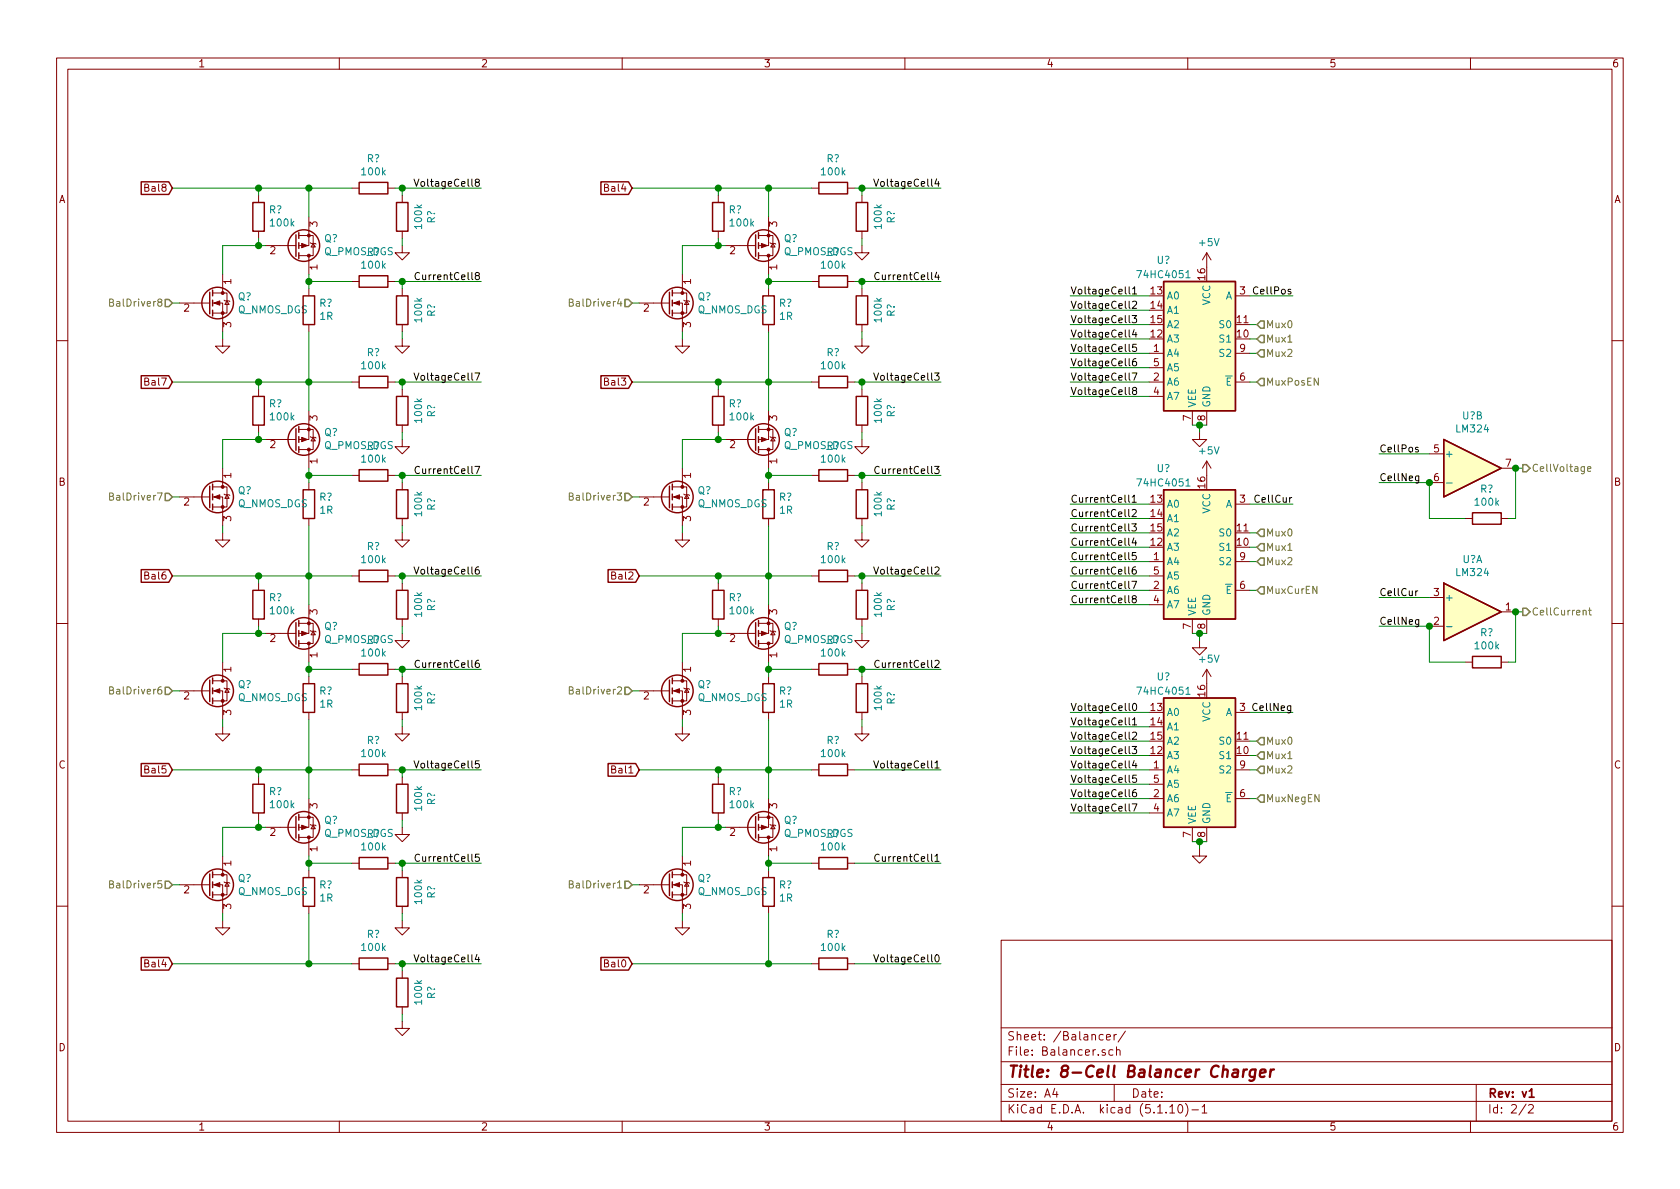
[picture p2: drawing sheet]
<svg xmlns="http://www.w3.org/2000/svg" width="297mm" height="210mm" viewBox="0 0 297 210" stroke-linecap="round" stroke-linejoin="round" font-family="sans-serif">
<g fill="none" stroke="#840000" stroke-width=".18">
<path d="M10 10.3h277v189.9h-277zM12 12.2h273v186.1h-273zM60 10.3v1.9M110 10.3v1.9M160 10.3v1.9M210 10.3v1.9M260 10.3v1.9M45.7 34.5v1.3M54.6 38.3v5.1h-1.8M62.2 33.3h1.3M68.6 33.3h1.2M71.1 34.5v1.3"/>
<path d="M127 34.5v1.3M135.9 38.3v5.1h-1.8M143.5 33.3h1.3M149.9 33.3h1.2M152.4 34.5v1.3M31.7 53.6h5.4M37.6 53.6h1.8v5.1M37.6 51.8h2.5v3.6h-2.5M39.4 59.9v1.3h1.2l-1.2 1.3-1.3-1.3h1.3M39.4 48.5v3.3M39.6 53.1l.2 .1h.7l.1 .1M40.1 53.2l.4 .6h-.7z"/>
<path d="M45.7 40.9v1.3M47 43.4h5.3M52.8 41.7h2.6v3.5h-2.6M54.6 45.2v3.3M54.6 51v1.3M54.6 57.4v1.3M54.9 42.9l.1 .1h.8l.1 .2M55.4 43l.4 .7h-.8zM62.2 49.8h1.3M68.6 49.8h1.2M71.1 43.4v1.3h1.3l-1.3 1.3-1.3-1.3h1.3M71.1 59.9v1.3h1.3l-1.3 1.3-1.3-1.3h1.3"/>
<path d="M71.1 40.9v1.3M71.1 51v1.3M71.1 57.4v1.3M113 53.6h5.4M118.9 53.6h1.7v5.1M118.9 51.8h2.5v3.6h-2.5M120.6 59.9v1.3h1.3l-1.3 1.3-1.2-1.3h1.2M120.6 48.5v3.3M120.9 53.1l.1 .1h.8l.1 .1M121.4 53.2l.4 .6h-.8zM127 40.9v1.3M128.3 43.4h5.3"/>
<path d="M134.1 41.7h2.6v3.5h-2.6M135.9 45.2v3.3M135.9 51v1.3M135.9 57.4v1.3M136.1 42.9l.2 .1h.7l.2 .2M136.7 43l.3 .7h-.7zM143.5 49.8h1.3M149.9 49.8h1.2M152.4 59.9v1.3h1.3l-1.3 1.3-1.3-1.3h1.3M152.4 43.4v1.3h1.3l-1.3 1.3-1.3-1.3h1.3M152.4 40.9v1.3M152.4 51v1.3"/>
<path d="M152.4 57.4v1.3M213.4 44.7v2.5M213.4 44.7l-.8 1.3M213.4 44.7l.7 1.3M218.4 52.3h2.6M10 60.2h2M45.7 68.8v1.3M45.7 75.2v1.2M47 77.7h5.3M52.8 75.9h2.6v3.6h-2.6M54.6 72.6v5.1h-1.8M54.6 79.5v3.3"/>
<path d="M54.9 77.2l.1 .1h.8l.1 .2M55.4 77.3l.4 .7h-.8zM62.2 67.6h1.3M68.6 67.6h1.2M71.1 77.7v1.3h1.3l-1.3 1.3-1.3-1.3h1.3M71.1 68.8v1.3M71.1 75.2v1.2M127 68.8v1.3M127 75.2v1.2M128.3 77.7h5.3M134.1 75.9h2.6v3.6h-2.6M135.9 72.6v5.1h-1.8"/>
<path d="M135.9 79.5v3.3M136.1 77.2l.2 .1h.7l.2 .2M136.7 77.3l.3 .7h-.7zM143.5 67.6h1.3M149.9 67.6h1.2M152.4 77.7v1.3h1.3l-1.3 1.3-1.3-1.3h1.3M152.4 68.8v1.3M152.4 75.2v1.2M203.2 67.6h2.5M203.2 62.5h2.5M203.2 70.1h2.5M203.2 65h2.5"/>
<path d="M210.8 72.6v2.6M212.1 76.4v1.3h1.3l-1.3 1.3-1.3-1.3h1.3M213.4 72.6v2.6M218.4 67.6h2.6M218.4 62.5h2.6M285 60.2h2M31.7 87.9h5.4M37.6 87.9h1.8v5.1M37.6 86.1h2.5v3.6h-2.5M39.4 94.2v1.3h1.2l-1.2 1.3-1.3-1.3h1.3M39.4 82.8v3.3M39.6 87.4l.2 .1h.7l.1 .1"/>
<path d="M40.1 87.5l.4 .6h-.7zM54.6 85.3v1.3M54.6 91.7v1.3M62.2 84.1h1.3M68.6 84.1h1.2M71.1 94.2v1.3h1.3l-1.3 1.3-1.3-1.3h1.3M71.1 85.3v1.3M71.1 91.7v1.3M113 87.9h5.4M118.9 87.9h1.7v5.1M118.9 86.1h2.5v3.6h-2.5M120.6 94.2v1.3h1.3l-1.3 1.3-1.2-1.3h1.2"/>
<path d="M120.6 82.8v3.3M120.9 87.4l.1 .1h.8l.1 .1M121.4 87.5l.4 .6h-.8zM135.9 85.3v1.3M135.9 91.7v1.3M143.5 84.1h1.3M149.9 84.1h1.2M152.4 94.2v1.3h1.3l-1.3 1.3-1.3-1.3h1.3M152.4 85.3v1.3M152.4 91.7v1.3M203.2 99.3h2.5M213.4 81.5l-.8 1.3"/>
<path d="M213.4 81.5v2.6M213.4 81.5l.7 1.3M218.4 99.3h2.6M218.4 89.1h2.6M252.7 80.3h2.6M252.7 85.3h2.6M259.1 91.7h1.2M265.4 82.8h2.6M265.4 91.7h1.3M10 110.3h2M39.4 117.1v3.3M45.7 103.1v1.3"/>
<path d="M45.7 109.5v1.2M47 112h5.3M52.8 110.2h2.6v3.6h-2.6M54.6 106.9v5.1h-1.8M54.6 113.8v3.3M54.6 119.6v1.3M54.9 111.5l.1 .1h.8l.1 .2M55.4 111.6l.4 .7h-.8zM62.2 101.8h1.3M62.2 118.4h1.3M68.6 101.8h1.2M68.6 118.4h1.2"/>
<path d="M71.1 112v1.3h1.3l-1.3 1.2-1.3-1.2h1.3M71.1 103.1v1.3M71.1 109.5v1.2M71.1 119.6v1.3M120.6 117.1v3.3M127 103.1v1.3M127 109.5v1.2M128.3 112h5.3M134.1 110.2h2.6v3.6h-2.6M135.9 106.9v5.1h-1.8M135.9 113.8v3.3M135.9 119.6v1.3"/>
<path d="M136.1 111.5l.2 .1h.7l.2 .2M136.7 111.6l.3 .7h-.7zM143.5 101.8h1.3M143.5 118.4h1.3M149.9 101.8h1.2M149.9 118.4h1.2M152.4 112v1.3h1.3l-1.3 1.2-1.3-1.2h1.3M152.4 103.1v1.3M152.4 109.5v1.2M152.4 119.6v1.3M203.2 101.8h2.5M203.2 104.4h2.5"/>
<path d="M203.2 106.9h2.5M210.8 109.5v2.5M212.1 113.3v1.2h1.3l-1.3 1.3-1.3-1.3h1.3M213.4 109.5v2.5M213.4 118.4v2.5M213.4 118.4l-.8 1.2M213.4 118.4l.7 1.2M218.4 104.4h2.6M252.7 110.7h2.6M252.7 105.7h2.6M259.1 117.1h1.2M265.4 117.1h1.3"/>
<path d="M265.4 108.2h2.6M285 110.3h2M31.7 122.2h5.4M37.6 122.2h1.8v5M37.6 120.4h2.5v3.5h-2.5M39.4 128.5v1.3h1.2l-1.2 1.3-1.3-1.3h1.3M39.6 121.7l.2 .1h.7l.1 .1M40.1 121.8l.4 .6h-.7zM45.7 137.4v1.3M54.6 126v1.2M62.2 136.1h1.3M68.6 136.1h1.2"/>
<path d="M71.1 128.5v1.3h1.3l-1.3 1.3-1.3-1.3h1.3M71.1 126v1.2M71.1 137.4v1.3M113 122.2h5.4M118.9 122.2h1.7v5M118.9 120.4h2.5v3.5h-2.5M120.6 128.5v1.3h1.3l-1.3 1.3-1.2-1.3h1.2M120.9 121.7l.1 .1h.8l.1 .1M121.4 121.8l.4 .6h-.8zM127 137.4v1.3M135.9 126v1.2M143.5 136.1h1.3"/>
<path d="M149.9 136.1h1.2M152.4 128.5v1.3h1.3l-1.3 1.3-1.3-1.3h1.3M152.4 126v1.2M203.2 136.1h2.5M203.2 138.7h2.5M218.4 136.1h2.6M218.4 126h2.6M31.7 156.5h5.4M37.6 156.5h1.8v5M37.6 154.7h2.5v3.5h-2.5M39.4 151.4v3.3M39.6 156l.2 .1h.7l.1 .1"/>
<path d="M40.1 156.1l.4 .6h-.7zM45.7 143.8v1.2M47 146.3h5.3M52.8 144.5h2.6v3.6h-2.6M54.6 141.2v5.1h-1.8M54.6 148.1v3.3M54.6 153.9v1.3M54.9 145.8l.1 .1h.8l.1 .1M55.4 145.9l.4 .7h-.8zM62.2 152.6h1.3M68.6 152.6h1.2M71.1 146.3v1.3h1.3l-1.3 1.2-1.3-1.2h1.3"/>
<path d="M71.1 143.8v1.2M71.1 153.9v1.3M113 156.5h5.4M118.9 156.5h1.7v5M118.9 154.7h2.5v3.5h-2.5M120.6 151.4v3.3M120.9 156l.1 .1h.8l.1 .1M121.4 156.1l.4 .6h-.8zM127 143.8v1.2M128.3 146.3h5.3M134.1 144.5h2.6v3.6h-2.6M135.9 141.2v5.1h-1.8"/>
<path d="M135.9 148.1v3.3M135.9 153.9v1.3M136.1 145.8l.2 .1h.7l.2 .1M136.7 145.9l.3 .7h-.7zM143.5 152.6h1.3M149.9 152.6h1.2M203.2 141.2h2.5M203.2 143.8h2.5M210.8 146.3v2.5M212.1 150.1v1.3h1.3l-1.3 1.2-1.3-1.2h1.3M213.4 146.3v2.5M218.4 141.2h2.6"/>
<path d="M10 160.2h2M39.4 162.8v1.3h1.2l-1.2 1.2-1.3-1.2h1.3M54.6 160.3v1.2M62.2 170.4h1.3M68.6 170.4h1.2M71.1 162.8v1.3h1.3l-1.3 1.2-1.3-1.2h1.3M71.1 160.3v1.2M71.1 171.7v1.3M71.1 178v1.3M120.6 162.8v1.3h1.3l-1.3 1.2-1.2-1.2h1.2M135.9 160.3v1.2M143.5 170.4h1.3"/>
<path d="M149.9 170.4h1.2M177 166.3h108v32h-108zM285 160.2h2M60 198.3v1.9M71.1 180.6v1.3h1.3l-1.3 1.2-1.3-1.2h1.3M110 198.3v1.9M160 198.3v1.9M177 194.8h108M177 191.8h108M177 187.8h108M177 181.8h108M186.5 192.5l-.4 1h1"/>
<path d="M186.8 193v1M195 183l-.4-.1-.3 .3 .1 .6 .2 .1 .4-.1M195.4 185.7l-.4-.1-.2 .2 .1 .2 .5 .2v.3h-.6M195.6 183.4l.7-.1v-.3l-.5-.1-.2 .2 .1 .7h.6M196.8 185.7l-.5-.1-.2 .3v.6l.2 .1 .5-.1M197 182.9v1M197 191.8v3M197.4 185.7l.2-.1 .4 .1v.9M197.4 182.9l-.4 .3M197.4 185.1v1.5M199 182.3l-1.3 2M206.8 195.8l.5-.5v1.5"/>
<path d="M206.8 196.8h.9M208.5 195.4l.1-.1a.8 .8 0 0 1 .5 .8 .8 .8 0 0 1-.5 .7 1 1 0 0 1-.1-1.4zM209.6 195.1a1.71 1.71 0 0 1 0 2.3M210 198.3v1.9M210.7 196.3h1.2M212.5 195.8l.5-.5v1.5M212.5 196.8h.9M260 198.3v1.9M261 191.8v6.5M269.8 195.2l-1.2 2M270.3 195.5l.2-.2h.3l.3 .5-.9 1h.9"/>
</g>
<path d="M270.4 193l.4-.5v1.5M270.4 194h.8" fill="none" stroke="#840000" stroke-width=".3"/>
<path d="M218.1 189.2h.7l.1 .2-.1 1M218.9 189.6l-.7 .1a.4 .4 0 0 0-.3 .3 .4 .4 0 0 0 .2 .4l.7-.1M219.9 189.1l-.2 1.3M220.5 189.1a.54 .54 0 0 0-.6 .4M222 189.1l-.2 1.6a.6 .6 0 0 1-.9 .3M222 189.2a.68 .68 0 0 0-1 .3v.8l.3 .1 .5-.1M222.8 189.8l1-.2-.1-.4-.5-.1-.4 .3v.9l.2 .1 .6-.1M224.7 189.1l-.2 1.3M225.2 189.1a.54 .54 0 0 0-.6 .4" fill="none" stroke="#840000" stroke-width=".41"/>
<g fill="none" stroke="#840000" stroke-width=".25">
<path d="M25 32.2h4.8l.7 1.1-.7 1.1h-4.8zM44.7 35.8h2v5.1h-2zM63.5 32.3h5.1v2h-5.1zM70.1 35.8h2v5.1h-2zM106.2 32.2h4.9l.7 1.1-.7 1.1h-4.9zM126 35.8h2v5.1h-2zM144.8 32.3h5.1v2h-5.1zM151.4 35.8h2v5.1h-2zM37.1 51.7v3.8M37.6 51.3v1M37.6 53.1v1M37.6 54.9v1"/>
<path d="M52.3 41.5v3.8M52.8 41.1v1.1M52.8 42.9v1M52.8 44.7v1M53.6 52.3h2v5.1h-2zM63.5 48.8h5.1v2h-5.1zM70.1 52.3h2v5.1h-2zM118.4 51.7v3.8M118.9 51.3v1M118.9 53.1v1M118.9 54.9v1M133.6 41.5v3.8"/>
<path d="M134.1 41.1v1.1M134.1 42.9v1M134.1 44.7v1M134.9 52.3h2v5.1h-2zM144.8 48.8h5.1v2h-5.1zM151.4 52.3h2v5.1h-2zM205.7 49.8h12.7v22.8h-12.7zM25 66.4h4.8l.7 1.2-.7 1.1h-4.8zM44.7 70.1h2v5.1h-2zM52.3 75.8v3.8M52.8 75.4v1M52.8 77.2v1"/>
<path d="M52.8 79v1M63.5 66.5h5.1v2.1h-5.1zM70.1 70.1h2v5.1h-2zM106.2 66.4h4.9l.7 1.2-.7 1.1h-4.9zM126 70.1h2v5.1h-2zM133.6 75.8v3.8M134.1 75.4v1M134.1 77.2v1M134.1 79v1M144.8 66.5h5.1v2.1h-5.1zM151.4 70.1h2v5.1h-2zM255.3 77.7l10.1 5.1-10.1 5.1z"/>
<path d="M37.1 86v3.8M37.6 85.6v1M37.6 87.4v1M37.6 89.1v1.1M53.6 86.6h2v5.1h-2zM63.5 83.1h5.1v2h-5.1zM70.1 86.6h2v5.1h-2zM118.4 86v3.8M118.9 85.6v1M118.9 87.4v1M118.9 89.1v1.1M134.9 86.6h2v5.1h-2z"/>
<path d="M144.8 83.1h5.1v2h-5.1zM151.4 86.6h2v5.1h-2zM205.7 86.6h12.7v22.9h-12.7zM260.3 90.7h5.1v2h-5.1zM25 100.7h4.8l.7 1.1-.7 1.2h-4.8zM37.6 119.9v1M44.7 104.4h2v5.1h-2zM52.3 110.1v3.8M52.8 109.7v1M52.8 111.5v1M52.8 113.3v1M63.5 100.8h5.1v2.1h-5.1z"/>
<path d="M63.5 117.3h5.1v2.1h-5.1zM70.1 104.4h2v5.1h-2zM107.5 100.7h4.9l.6 1.1-.6 1.2h-4.9zM118.9 119.9v1M126 104.4h2v5.1h-2zM133.6 110.1v3.8M134.1 109.7v1M134.1 111.5v1M134.1 113.3v1M144.8 100.8h5.1v2.1h-5.1zM144.8 117.3h5.1v2.1h-5.1zM151.4 104.4h2v5.1h-2z"/>
<path d="M255.3 103.1l10.1 5.1-10.1 5.1zM260.3 116.1h5.1v2h-5.1zM25 135h4.8l.7 1.1-.7 1.2h-4.8zM37.1 120.3v3.8M37.6 121.7v1M37.6 123.4v1.1M44.7 138.7h2v5.1h-2zM53.6 120.9h2v5.1h-2zM63.5 135.1h5.1v2.1h-5.1zM70.1 138.7h2v5.1h-2zM70.1 120.9h2v5.1h-2zM107.5 135h4.9l.6 1.1-.6 1.2h-4.9z"/>
<path d="M118.4 120.3v3.8M118.9 121.7v1M118.9 123.4v1.1M126 138.7h2v5.1h-2zM134.9 120.9h2v5.1h-2zM144.8 135.1h5.1v2.1h-5.1zM151.4 120.9h2v5.1h-2zM205.7 123.4h12.7v22.9h-12.7zM37.1 154.6v3.8M37.6 154.2v1M37.6 156v1M37.6 157.7v1"/>
<path d="M52.3 144.4v3.8M52.8 144v1M52.8 145.8v1M52.8 147.6v1M53.6 155.2h2v5.1h-2zM63.5 151.6h5.1v2.1h-5.1zM70.1 155.2h2v5.1h-2zM118.4 154.6v3.8M118.9 154.2v1M118.9 156v1M118.9 157.7v1M133.6 144.4v3.8"/>
<path d="M134.1 144v1M134.1 145.8v1M134.1 147.6v1M134.9 155.2h2v5.1h-2zM144.8 151.6h5.1v2.1h-5.1zM25 169.3h4.8l.7 1.1-.7 1.1h-4.8zM63.5 169.4h5.1v2h-5.1zM70.1 173h2v5h-2zM106.2 169.3h4.9l.7 1.1-.7 1.1h-4.9zM144.8 169.4h5.1v2h-5.1z"/>
<circle cx="38.5" cy="53.6" r="2.79"/>
<circle cx="53.7" cy="43.4" r="2.79"/>
<circle cx="119.8" cy="53.6" r="2.79"/>
<circle cx="135" cy="43.4" r="2.79"/>
<circle cx="53.7" cy="77.7" r="2.79"/>
<circle cx="135" cy="77.7" r="2.79"/>
<circle cx="38.5" cy="87.9" r="2.79"/>
<circle cx="119.8" cy="87.9" r="2.79"/>
<circle cx="53.7" cy="112" r="2.79"/>
<circle cx="135" cy="112" r="2.79"/>
<circle cx="38.5" cy="122.2" r="2.79"/>
<circle cx="119.8" cy="122.2" r="2.79"/>
<circle cx="38.5" cy="156.5" r="2.79"/>
<circle cx="53.7" cy="146.3" r="2.79"/>
<circle cx="119.8" cy="156.5" r="2.79"/>
<circle cx="135" cy="146.3" r="2.79"/>
</g>
<g fill="#840000" stroke="#840000" stroke-width=".18">
<path d="M53.3 43l1.1 .4-1.1 .4z"/>
<path d="M37.8 53.6l1.1-.4v.8z"/>
<path d="M134.6 111.6l1 .4-1 .4z"/>
<path d="M119.1 122.2l1-.4v.7z"/>
<path d="M37.8 122.2l1.1-.4v.7z"/>
<path d="M53.3 77.3l1.1 .4-1.1 .4z"/>
<path d="M37.8 87.9l1.1-.4v.8z"/>
<path d="M134.6 145.9l1 .4-1 .4z"/>
<path d="M119.1 156.5l1-.4v.7z"/>
<path d="M53.3 145.9l1.1 .4-1.1 .4z"/>
<path d="M37.8 156.5l1.1-.4v.7z"/>
<path d="M134.6 77.3l1 .4-1 .4z"/>
<path d="M119.1 87.9l1-.4v.8z"/>
<path d="M134.6 43l1 .4-1 .4z"/>
<path d="M119.1 53.6l1-.4v.8z"/>
<path d="M53.3 111.6l1.1 .4-1.1 .4z"/>
<circle cx="54.6" cy="41.7" r=".25"/>
<circle cx="54.6" cy="45.2" r=".25"/>
<circle cx="39.4" cy="55.4" r=".25"/>
<circle cx="39.4" cy="51.8" r=".25"/>
<circle cx="135.9" cy="110.2" r=".25"/>
<circle cx="135.9" cy="113.8" r=".25"/>
<circle cx="120.6" cy="123.9" r=".25"/>
<circle cx="120.6" cy="120.4" r=".25"/>
<circle cx="39.4" cy="123.9" r=".25"/>
<circle cx="39.4" cy="120.4" r=".25"/>
<circle cx="54.6" cy="75.9" r=".25"/>
<circle cx="54.6" cy="79.5" r=".25"/>
<circle cx="39.4" cy="89.7" r=".25"/>
<circle cx="39.4" cy="86.1" r=".25"/>
<circle cx="135.9" cy="144.5" r=".25"/>
<circle cx="135.9" cy="148.1" r=".25"/>
<circle cx="120.6" cy="158.2" r=".25"/>
<circle cx="120.6" cy="154.7" r=".25"/>
<circle cx="54.6" cy="144.5" r=".25"/>
<circle cx="54.6" cy="148.1" r=".25"/>
<circle cx="39.4" cy="158.2" r=".25"/>
<circle cx="39.4" cy="154.7" r=".25"/>
<circle cx="135.9" cy="75.9" r=".25"/>
<circle cx="135.9" cy="79.5" r=".25"/>
<circle cx="120.6" cy="89.7" r=".25"/>
<circle cx="120.6" cy="86.1" r=".25"/>
<circle cx="135.9" cy="41.7" r=".25"/>
<circle cx="135.9" cy="45.2" r=".25"/>
<circle cx="120.6" cy="55.4" r=".25"/>
<circle cx="120.6" cy="51.8" r=".25"/>
<circle cx="54.6" cy="110.2" r=".25"/>
<circle cx="54.6" cy="113.8" r=".25"/>
</g>
<g fill="#ffffc2" stroke="#ffffc2" stroke-width=".18">
<path d="M255.3 77.7l10.1 5.1-10.1 5.1z"/>
<path d="M205.7 123.4h12.7v22.9h-12.7z"/>
<path d="M205.7 49.8h12.7v22.8h-12.7z"/>
<path d="M255.3 103.1l10.1 5.1-10.1 5.1z"/>
<path d="M205.7 86.6h12.7v22.9h-12.7z"/>
</g>
<path d="M209.7 49.1h.7M209.7 85.9h.7M255.8 85.4h.9M255.8 110.8h.9M209.7 122.8h.7" fill="none" stroke="#008484" stroke-width=".18"/>
<g fill="none" stroke="#008400" stroke-width=".18">
<path d="M30.5 33.3h31.7M45.7 33.3v1.2M54.6 33.3v5M69.8 33.3h15.3M71.1 33.3v1.2M111.8 33.3h31.7M127 33.3v1.2M135.9 33.3v5M151.1 33.3h15.3M152.4 33.3v1.2M30.5 53.6h1.2M39.4 58.7v1.2"/>
<path d="M45.7 42.2v1.2M47 43.4h-7.6v5.1M54.6 49.8h7.6M54.6 48.5v2.5M54.6 58.7v13.9M69.8 49.8h15.3M71.1 42.2v1.2M71.1 49.8v1.2M71.1 58.7v1.2M111.8 53.6h1.2M120.6 58.7v1.2M127 42.2v1.2"/>
<path d="M128.3 43.4h-7.7v5.1M135.9 48.5v2.5M135.9 58.7v13.9M135.9 49.8h7.6M151.1 49.8h15.3M152.4 42.2v1.2M152.4 49.8v1.2M152.4 58.7v1.2M189.2 52.3h14M189.2 57.4h14M189.2 59.9h14M189.2 54.9h14"/>
<path d="M221 52.3h7.6M221 57.4h1.2M221 59.9h1.2M30.5 67.6h31.7M45.7 67.6v1.2M45.7 76.4v1.3M47 77.7h-7.6v5.1M69.8 67.6h15.3M71.1 67.6v1.2M71.1 76.4v1.3M111.8 67.6h31.7M127 67.6v1.2"/>
<path d="M127 76.4v1.3M128.3 77.7h-7.7v5.1M151.1 67.6h15.3M152.4 67.6v1.2M152.4 76.4v1.3M189.2 67.6h14M189.2 70.1h14M189.2 62.5h14M189.2 65h14M210.8 75.2h2.6M212.1 75.2v1.2M221 67.6h1.2"/>
<path d="M221 62.5h1.2M30.5 87.9h1.2M39.4 93v1.2M54.6 84.1h7.6M54.6 82.8v2.5M54.6 93v13.9M69.8 84.1h15.3M71.1 84.1v1.2M71.1 93v1.2M111.8 87.9h1.2M120.6 93v1.2M135.9 82.8v2.5"/>
<path d="M135.9 93v13.9M135.9 84.1h7.6M151.1 84.1h15.3M152.4 84.1v1.2M152.4 93v1.2M189.2 89.1h14M189.2 99.3h14M189.2 96.8h14M189.2 94.2h14M189.2 91.7h14M221 89.1h7.6M221 99.3h1.2"/>
<path d="M221 96.8h1.2M221 94.2h1.2M243.8 85.3h8.9v6.4h6.4M243.8 80.3h8.9M269.2 82.8h-1.2v8.9h-1.3M30.5 101.8h31.7M45.7 101.8v1.3M45.7 110.7v1.3M47 112h-7.6v5.1M54.6 118.4h7.6M54.6 117.1v2.5M69.8 118.4h15.3"/>
<path d="M69.8 101.8h15.3M71.1 101.8v1.3M71.1 110.7v1.3M71.1 118.4v1.2M113 101.8h30.5M127 101.8v1.3M127 110.7v1.3M128.3 112h-7.7v5.1M135.9 117.1v2.5M135.9 118.4h7.6M151.1 118.4h15.3M151.1 101.8h15.3"/>
<path d="M152.4 101.8v1.3M152.4 110.7v1.3M152.4 118.4v1.2M189.2 101.8h14M189.2 106.9h14M189.2 104.4h14M210.8 112h2.6M212.1 112v1.3M221 104.4h1.2M243.8 110.7h8.9v6.4h6.4M243.8 105.7h8.9M269.2 108.2h-1.2v8.9h-1.3"/>
<path d="M30.5 136.1h31.7M30.5 122.2h1.2M39.4 127.2v1.3M45.7 136.1v1.3M54.6 127.2v14M69.8 136.1h15.3M71.1 127.2v1.3M71.1 136.1v1.3M111.8 122.2h1.2M113 136.1h30.5M120.6 127.2v1.3M127 136.1v1.3"/>
<path d="M135.9 127.2v14M151.1 136.1h15.3M152.4 127.2v1.3M189.2 136.1h14M189.2 126h14M189.2 131.1h14M189.2 133.6h14M189.2 128.5h14M189.2 138.7h14M221 136.1h1.2M221 126h7.6M221 131.1h1.2"/>
<path d="M221 133.6h1.2M30.5 156.5h1.2M45.7 145v1.3M47 146.3h-7.6v5.1M54.6 152.6h7.6M54.6 151.4v2.5M69.8 152.6h15.3M71.1 145v1.3M71.1 152.6v1.3M111.8 156.5h1.2M127 145v1.3M128.3 146.3h-7.7v5.1"/>
<path d="M135.9 152.6h7.6M135.9 151.4v2.5M151.1 152.6h15.3M189.2 141.2h14M189.2 143.8h14M210.8 148.8h2.6M212.1 148.8v1.3M221 141.2h1.2M30.5 170.4h31.7M39.4 161.5v1.3M54.6 161.5v8.9M69.8 170.4h15.3"/>
<path d="M71.1 161.5v1.3M71.1 170.4v1.3M71.1 179.3v1.3M111.8 170.4h31.7M120.6 161.5v1.3M135.9 161.5v8.9M151.1 170.4h15.3"/>
</g>
<g fill="none" stroke="#848400" stroke-width=".18">
<path d="M19.4 53.5l.5-.1 .1-.2v-.2l-.6-.1v1.2h.5l.1-.1 .1-.3-.3-.2M100.7 53.5l.5-.1 .1-.2v-.2l-.6-.1v1.2h.4l.2-.1 .1-.3-.3-.2M227.7 60.5h.7M19.4 87.8l.5-.1 .1-.2v-.2l-.6-.1v1.2h.5l.1-.1 .1-.3-.3-.2M100.7 87.8l.5-.1 .1-.2v-.2l-.6-.1v1.2h.4l.2-.1 .1-.3-.3-.2M227.7 97.3h.7M280.7 82.9l.6-.1-.1-.2-.3-.1-.2 .2v.6h.5M279.9 108l.2-.1 .3 .1v.8M280.9 107.9h.5M281.1 107.5v1.1l.3 .2M19.4 122.1l.5-.1 .1-.2v-.2l-.6-.1v1.2h.5l.1-.1 .1-.3-.3-.2M100.7 122.1l.5-.1 .1-.2v-.2l-.6-.1v1.2h.4l.2-.1 .1-.3-.3-.2"/>
<path d="M227.7 134.2h.7M19.4 156.4l.5-.1 .1-.2v-.2l-.6-.2v1.3h.5l.1-.1 .1-.3-.3-.2M100.7 156.4l.5-.1 .1-.2v-.2l-.6-.2v1.3h.4l.2-.1 .1-.3-.3-.2"/>
</g>
<g fill="none" stroke="#848400" stroke-width=".25">
<path d="M29.2 53h.6l.7 .6-.7 .6h-.6zM110.5 53h.6l.7 .6-.7 .6h-.6zM222.9 56.8h.6v1.2h-.6l-.7-.6zM222.9 59.3h.6v1.3h-.6l-.7-.7zM222.9 66.9h.6v1.3h-.6l-.7-.6zM222.9 61.8h.6v1.3h-.6l-.7-.6zM29.2 87.2h.6l.7 .7-.7 .6h-.6zM110.5 87.2h.6l.7 .7-.7 .6h-.6zM222.9 98.7h.6v1.2h-.6l-.7-.6zM222.9 93.6h.6v1.3h-.6l-.7-.7zM222.9 96.1h.6v1.3h-.6l-.7-.6zM269.2 82.2h.7l.6 .6-.6 .6h-.7z"/>
<path d="M222.9 103.8h.6v1.2h-.6l-.7-.6zM269.2 107.6h.7l.6 .6-.6 .6h-.7zM29.2 121.5h.6l.7 .7-.7 .6h-.6zM110.5 121.5h.6l.7 .7-.7 .6h-.6zM222.9 135.5h.6v1.3h-.6l-.7-.7zM222.9 133h.6v1.2h-.6l-.7-.6zM222.9 130.4h.6v1.3h-.6l-.7-.6zM29.2 155.8h.6l.7 .7-.7 .6h-.6zM110.5 155.8h.6l.7 .7-.7 .6h-.6zM222.9 140.6h.6v1.3h-.6l-.7-.7z"/>
</g>
<g fill="none" stroke="#000" stroke-width=".18">
<path d="M73.2 31.7l.4 1.2 .5-1.2M154.5 31.7l.4 1.2 .4-1.2M74.2 48.3a.6 .6 0 0 0-.9 .4 .6 .6 0 0 0 .6 .7l.3-.1M155.4 48.3a.6 .6 0 0 0-.8 .4 .6 .6 0 0 0 .6 .7l.2-.1M199.6 55.8v1.1l.2 .2M199.6 50.7v1.1l.2 .2M199.6 53.3v1.1l.2 .1M199.6 58.3v1.1l.2 .2M200.2 55.8h.8l-.5 .5 .4 .1v.5l-.2 .2-.5-.2M200.2 51.1l.4-.4v1.3M200.2 53.4l.5-.1 .3 .3-.1 .2-.7 .7h.8M200.2 52h.8"/>
<path d="M200.5 58.3l-.3 .9h.8M200.8 58.8v.8M73.2 66l.4 1.2 .5-1.2M154.5 66l.4 1.2 .4-1.2M199.6 60.9v1.1l.2 .1M199.6 63.4v1.1l.2 .2M199.6 66v1.1l.2 .1M199.6 68.5v1.1l.2 .2M200.2 66h.8l-.5 1.2M200.5 69.1l-.3-.3 .3-.3h.2l.2 .1v.3l-.5 .2-.2 .2v.2l.3 .3h.2l.3-.3-.1-.3-.2-.1M200.8 63.4h-.2a.79 .79 0 0 0-.1 1.3l.4-.1v-.6l-.4-.1-.3 .3M200.9 60.9h-.6l-.1 .6 .2-.1 .5 .1v.5l-.2 .1-.5-.1"/>
<path d="M250.7 79.1h-.3l-.1 .2v.1l.4 .2v.3h-.4M74.2 82.6a.6 .6 0 0 0-.9 .4 .6 .6 0 0 0 .6 .7l.3-.1M155.4 82.6a.6 .6 0 0 0-.8 .4 .6 .6 0 0 0 .6 .7l.2-.1M199.6 92.6v1.1l.1 .2M199.6 97.7v1.1l.1 .2M199.6 95.2v1.1l.1 .1M199.6 90.1v1.1l.1 .2M199.6 87.5v1.1l.1 .2M200.1 92.6h.8l-.4 .5 .3 .1 .1 .5-.2 .2-.6-.1M200.2 90.2l.5-.1 .2 .3-.8 1h.8M200.2 87.9l.3-.4v1.3M200.2 88.8h.7"/>
<path d="M200.5 95.1l-.3 .9h.8M200.8 95.6v.8M200.8 97.7h-.6v.6l.5-.1 .2 .2v.3l-.2 .3-.5-.1M250.9 84.2l-.1 1.1-.2 .1h-.3M250.9 84.2h-.4l-.2 .2 .1 .6h.5M73.2 100.2l.4 1.3 .5-1.3M74.2 116.9a.6 .6 0 0 0-.9 .4 .6 .6 0 0 0 .6 .7l.3-.1M154.5 100.2l.4 1.3 .4-1.3M155.4 116.9a.6 .6 0 0 0-.8 .4 .6 .6 0 0 0 .6 .7l.2-.1M199.6 102.8v1.1l.1 .2M199.6 105.3v1.1l.1 .2M199.6 100.2v1.1l.1 .2"/>
<path d="M200.1 102.8h.9l-.6 1.3M200.4 105.9l-.2-.1v-.3l.5-.2 .2 .3-.1 .2-.5 .1-.1 .2v.4l.2 .1 .4-.1 .1-.1v-.3l-.2-.2M200.8 100.2l-.4 .2-.2 .4v.6l.2 .1h.4l.1-.2-.1-.5-.4-.1-.2 .3M250.7 104.5l-.4 .2M250.9 109.6l-.1 1.1-.2 .1h-.3M250.9 109.6h-.4l-.2 .2 .1 .6h.5M73.2 134.5l.4 1.3 .5-1.3M154.5 134.5l.4 1.3 .4-1.3M199.6 132v1.1l.2 .2M199.6 137.1v1.1l.2 .1M199.6 139.6v1.1l.2 .2M199.6 134.5v1.1l.2 .2"/>
<path d="M199.6 124.4v1.1l.2 .1M199.6 126.9v1.1l.2 .2M199.6 129.5v1.1l.2 .1M200.2 132h.8l-.5 .5 .4 .1v.5l-.2 .2-.5-.2M200.2 127.3l.4-.4v1.3M200.2 129.6l.5-.1 .3 .3-.1 .2-.7 .7h.8M200.2 128.2h.8M200.4 124.5l.1-.1a.67 .67 0 0 1 .5 .6 .67 .67 0 0 1-.5 .6l-.3-.4zM200.5 134.5l-.3 .9h.8M200.8 139.6h-.2a.79 .79 0 0 0-.1 1.3l.4-.1v-.6l-.4-.1-.3 .3M200.8 135v.8M200.9 137.1h-.6l-.1 .6 .2-.1 .5 .1v.5l-.2 .1-.5-.1"/>
<path d="M74.2 151.2a.6 .6 0 0 0-.9 .4 .6 .6 0 0 0 .6 .7l.3-.1M155.4 151.2a.6 .6 0 0 0-.8 .4 .6 .6 0 0 0 .6 .7l.2-.1M165.3 152.3h.7M199.6 142.2v1.1l.2 .1M200.2 142.2h.8l-.5 1.2M73.2 168.8l.4 1.3 .5-1.3M154.5 168.8l.4 1.3 .4-1.3"/>
</g>
<g fill="#008400" stroke="#008400" stroke-width=".25">
<circle cx="54.6" cy="118.4" r=".51"/>
<circle cx="71.1" cy="136.1" r=".51"/>
<circle cx="54.6" cy="136.1" r=".51"/>
<circle cx="127" cy="43.4" r=".51"/>
<circle cx="135.9" cy="101.8" r=".51"/>
<circle cx="127" cy="33.3" r=".51"/>
<circle cx="152.4" cy="118.4" r=".51"/>
<circle cx="252.7" cy="110.7" r=".51"/>
<circle cx="152.4" cy="33.3" r=".51"/>
<circle cx="252.7" cy="85.3" r=".51"/>
<circle cx="135.9" cy="49.8" r=".51"/>
<circle cx="135.9" cy="118.4" r=".51"/>
<circle cx="135.9" cy="170.4" r=".51"/>
<circle cx="152.4" cy="49.8" r=".51"/>
<circle cx="268" cy="82.8" r=".51"/>
<circle cx="152.4" cy="101.8" r=".51"/>
<circle cx="135.9" cy="136.1" r=".51"/>
<circle cx="135.9" cy="33.3" r=".51"/>
<circle cx="268" cy="108.2" r=".51"/>
<circle cx="127" cy="77.7" r=".51"/>
<circle cx="127" cy="67.6" r=".51"/>
<circle cx="127" cy="101.8" r=".51"/>
<circle cx="127" cy="112" r=".51"/>
<circle cx="54.6" cy="101.8" r=".51"/>
<circle cx="152.4" cy="67.6" r=".51"/>
<circle cx="135.9" cy="67.6" r=".51"/>
<circle cx="135.9" cy="84.1" r=".51"/>
<circle cx="152.4" cy="84.1" r=".51"/>
<circle cx="71.1" cy="118.4" r=".51"/>
<circle cx="54.6" cy="33.3" r=".51"/>
<circle cx="45.7" cy="101.8" r=".51"/>
<circle cx="45.7" cy="112" r=".51"/>
<circle cx="54.6" cy="67.6" r=".51"/>
<circle cx="71.1" cy="84.1" r=".51"/>
<circle cx="54.6" cy="84.1" r=".51"/>
<circle cx="45.7" cy="136.1" r=".51"/>
<circle cx="54.6" cy="170.4" r=".51"/>
<circle cx="71.1" cy="67.6" r=".51"/>
<circle cx="71.1" cy="170.4" r=".51"/>
<circle cx="45.7" cy="146.3" r=".51"/>
<circle cx="45.7" cy="67.6" r=".51"/>
<circle cx="45.7" cy="77.7" r=".51"/>
<circle cx="54.6" cy="152.6" r=".51"/>
<circle cx="71.1" cy="101.8" r=".51"/>
<circle cx="71.1" cy="49.8" r=".51"/>
<circle cx="212.1" cy="148.8" r=".51"/>
<circle cx="71.1" cy="152.6" r=".51"/>
<circle cx="212.1" cy="112" r=".51"/>
<circle cx="54.6" cy="49.8" r=".51"/>
<circle cx="127" cy="146.3" r=".51"/>
<circle cx="127" cy="136.1" r=".51"/>
<circle cx="71.1" cy="33.3" r=".51"/>
<circle cx="135.9" cy="152.6" r=".51"/>
<circle cx="212.1" cy="75.2" r=".51"/>
<circle cx="45.7" cy="33.3" r=".51"/>
<circle cx="45.7" cy="43.4" r=".51"/>
</g>
<text font-size="2.8" fill="#840000" x="178" y="190.5">Title: 8-Cell Balancer Charger</text>
<g font-size="2.1" fill="#840000">
<text x="178" y="184">Sheet: /Balancer/</text>
<text x="178" y="186.7">File: Balancer.sch</text>
<text x="178" y="196.9">KiCad E.D.A. kicad (5.1.10)-1</text>
<text x="178" y="194.1">Size: A4</text>
<text x="200" y="194.1">Date:</text>
<text x="263" y="194.1">Rev: v1</text>
<text x="263" y="196.9">Id: 2/2</text>
</g>
<g font-size="1.8" fill="#840000">
<text x="35" y="11.9">1</text>
<text x="85" y="11.9">2</text>
<text x="135" y="11.9">3</text>
<text x="185" y="11.9">4</text>
<text x="235" y="11.9">5</text>
<text x="285" y="11.9">6</text>
<text x="10.4" y="35.9">A</text>
<text x="26" y="33.9">Bal8</text>
<text x="107.2" y="33.9">Bal4</text>
<text x="285.4" y="35.9">A</text>
<text x="56.1" y="40.1" transform="rotate(-90 56.1 40.1)">3</text>
<text x="137.4" y="40.1" transform="rotate(-90 137.4 40.1)">3</text>
<text x="47.8" y="45">2</text>
<text x="56.1" y="47.7" transform="rotate(-90 56.1 47.7)">1</text>
<text x="129.1" y="45">2</text>
<text x="137.4" y="47.7" transform="rotate(-90 137.4 47.7)">1</text>
<text x="40.9" y="50.3" transform="rotate(-90 40.9 50.3)">1</text>
<text x="122.2" y="50.3" transform="rotate(-90 122.2 50.3)">1</text>
<text x="203.5" y="52.1">13</text>
<text x="213.1" y="49.5" transform="rotate(-90 213.1 49.5)">16</text>
<text x="219.2" y="52.1">3</text>
<text x="32.5" y="55.1">2</text>
<text x="40.9" y="57.9" transform="rotate(-90 40.9 57.9)">3</text>
<text x="113.8" y="55.1">2</text>
<text x="122.2" y="57.9" transform="rotate(-90 122.2 57.9)">3</text>
<text x="203.5" y="59.7">12</text>
<text x="203.5" y="54.6">14</text>
<text x="203.5" y="57.1">15</text>
<text x="218.7" y="59.7">10</text>
<text x="218.7" y="57.1">11</text>
<text x="204" y="62.2">1</text>
<text x="204" y="64.8">5</text>
<text x="219.2" y="62.2">9</text>
<text x="26" y="68.2">Bal7</text>
<text x="107.2" y="68.2">Bal3</text>
<text x="204" y="67.3">2</text>
<text x="204" y="69.8">4</text>
<text x="219.2" y="67.3">6</text>
<text x="56.1" y="74.4" transform="rotate(-90 56.1 74.4)">3</text>
<text x="137.4" y="74.4" transform="rotate(-90 137.4 74.4)">3</text>
<text x="210.6" y="74.4" transform="rotate(-90 210.6 74.4)">7</text>
<text x="213.1" y="74.4" transform="rotate(-90 213.1 74.4)">8</text>
<text x="47.8" y="79.2">2</text>
<text x="56.1" y="82" transform="rotate(-90 56.1 82)">1</text>
<text x="129.1" y="79.2">2</text>
<text x="137.4" y="82" transform="rotate(-90 137.4 82)">1</text>
<text x="253.5" y="80">5</text>
<text x="266.2" y="82.5">7</text>
<text x="10.4" y="85.9">B</text>
<text x="32.5" y="89.4">2</text>
<text x="40.9" y="84.6" transform="rotate(-90 40.9 84.6)">1</text>
<text x="113.8" y="89.4">2</text>
<text x="122.2" y="84.6" transform="rotate(-90 122.2 84.6)">1</text>
<text x="203.5" y="88.9">13</text>
<text x="213.1" y="86.3" transform="rotate(-90 213.1 86.3)">16</text>
<text x="219.2" y="88.9">3</text>
<text x="253.5" y="85.1">6</text>
<text x="285.4" y="85.9">B</text>
<text x="40.9" y="92.2" transform="rotate(-90 40.9 92.2)">3</text>
<text x="122.2" y="92.2" transform="rotate(-90 122.2 92.2)">3</text>
<text x="203.5" y="91.4">14</text>
<text x="203.5" y="94">15</text>
<text x="218.7" y="94">11</text>
<text x="203.5" y="96.5">12</text>
<text x="204" y="99.1">1</text>
<text x="204" y="101.6">5</text>
<text x="218.7" y="96.5">10</text>
<text x="219.2" y="99.1">9</text>
<text x="26" y="102.5">Bal6</text>
<text x="108.5" y="102.5">Bal2</text>
<text x="204" y="104.1">2</text>
<text x="204" y="106.7">4</text>
<text x="219.2" y="104.1">6</text>
<text x="253.5" y="105.4">3</text>
<text x="266.2" y="107.9">1</text>
<text x="47.8" y="113.5">2</text>
<text x="56.1" y="108.7" transform="rotate(-90 56.1 108.7)">3</text>
<text x="129.1" y="113.5">2</text>
<text x="137.4" y="108.7" transform="rotate(-90 137.4 108.7)">3</text>
<text x="210.6" y="111.2" transform="rotate(-90 210.6 111.2)">7</text>
<text x="213.1" y="111.2" transform="rotate(-90 213.1 111.2)">8</text>
<text x="253.5" y="110.5">2</text>
<text x="40.9" y="118.8" transform="rotate(-90 40.9 118.8)">1</text>
<text x="56.1" y="116.3" transform="rotate(-90 56.1 116.3)">1</text>
<text x="122.2" y="118.8" transform="rotate(-90 122.2 118.8)">1</text>
<text x="137.4" y="116.3" transform="rotate(-90 137.4 116.3)">1</text>
<text x="32.5" y="123.7">2</text>
<text x="113.8" y="123.7">2</text>
<text x="203.5" y="125.7">13</text>
<text x="213.1" y="123.1" transform="rotate(-90 213.1 123.1)">16</text>
<text x="219.2" y="125.7">3</text>
<text x="40.9" y="126.5" transform="rotate(-90 40.9 126.5)">3</text>
<text x="122.2" y="126.5" transform="rotate(-90 122.2 126.5)">3</text>
<text x="203.5" y="128.3">14</text>
<text x="203.5" y="130.8">15</text>
<text x="218.7" y="130.8">11</text>
<text x="10.4" y="135.9">C</text>
<text x="26" y="136.8">Bal5</text>
<text x="108.5" y="136.8">Bal1</text>
<text x="203.5" y="133.3">12</text>
<text x="204" y="135.9">1</text>
<text x="218.7" y="133.3">10</text>
<text x="219.2" y="135.9">9</text>
<text x="285.4" y="135.9">C</text>
<text x="56.1" y="143" transform="rotate(-90 56.1 143)">3</text>
<text x="137.4" y="143" transform="rotate(-90 137.4 143)">3</text>
<text x="204" y="141">2</text>
<text x="204" y="143.5">4</text>
<text x="204" y="138.4">5</text>
<text x="219.2" y="141">6</text>
<text x="47.8" y="147.8">2</text>
<text x="129.1" y="147.8">2</text>
<text x="210.6" y="148.1" transform="rotate(-90 210.6 148.1)">7</text>
<text x="213.1" y="148.1" transform="rotate(-90 213.1 148.1)">8</text>
<text x="40.9" y="153.1" transform="rotate(-90 40.9 153.1)">1</text>
<text x="56.1" y="150.6" transform="rotate(-90 56.1 150.6)">1</text>
<text x="122.2" y="153.1" transform="rotate(-90 122.2 153.1)">1</text>
<text x="137.4" y="150.6" transform="rotate(-90 137.4 150.6)">1</text>
<text x="32.5" y="158">2</text>
<text x="40.9" y="160.8" transform="rotate(-90 40.9 160.8)">3</text>
<text x="113.8" y="158">2</text>
<text x="122.2" y="160.8" transform="rotate(-90 122.2 160.8)">3</text>
<text x="26" y="171.1">Bal4</text>
<text x="107.2" y="171.1">Bal0</text>
<text x="10.4" y="185.9">D</text>
<text x="285.4" y="185.9">D</text>
<text x="35" y="199.9">1</text>
<text x="85" y="199.9">2</text>
<text x="135" y="199.9">3</text>
<text x="185" y="199.9">4</text>
<text x="235" y="199.9">5</text>
<text x="285" y="199.9">6</text>
</g>
<g font-size="1.8" fill="#008484">
<text x="64.9" y="28.7">R?</text>
<text x="146.2" y="28.7">R?</text>
<text x="64.1" y="31">100k</text>
<text x="145.4" y="31">100k</text>
<text x="47.6" y="37.7">R?</text>
<text x="47.9" y="40.1">100k</text>
<text x="74.6" y="40.3" transform="rotate(-90 74.6 40.3)">100k</text>
<text x="76.9" y="39.5" transform="rotate(-90 76.9 39.5)">R?</text>
<text x="128.9" y="37.7">R?</text>
<text x="129.2" y="40.1">100k</text>
<text x="155.9" y="40.3" transform="rotate(-90 155.9 40.3)">100k</text>
<text x="158.2" y="39.5" transform="rotate(-90 158.2 39.5)">R?</text>
<text x="57.3" y="45.1">Q_PMOS_DGS</text>
<text x="57.3" y="42.8">Q?</text>
<text x="64.1" y="47.5">100k</text>
<text x="64.9" y="45.2">R?</text>
<text x="138.6" y="45.1">Q_PMOS_DGS</text>
<text x="138.6" y="42.8">Q?</text>
<text x="145.4" y="47.5">100k</text>
<text x="146.2" y="45.2">R?</text>
<text x="204.5" y="46.7">U?</text>
<text x="212.1" y="43.5">+5V</text>
<text x="42.1" y="53.1">Q?</text>
<text x="123.3" y="53.1">Q?</text>
<text x="201.5" y="49.2">74HC4051</text>
<text x="206.2" y="53">A0</text>
<text x="216.7" y="53">A</text>
<text x="42" y="55.4">Q_NMOS_DGS</text>
<text x="56.5" y="54.2">R?</text>
<text x="56.6" y="56.6">1R</text>
<text x="74.6" y="56.8" transform="rotate(-90 74.6 56.8)">100k</text>
<text x="76.9" y="56" transform="rotate(-90 76.9 56)">R?</text>
<text x="123.3" y="55.4">Q_NMOS_DGS</text>
<text x="137.7" y="54.2">R?</text>
<text x="137.9" y="56.6">1R</text>
<text x="155.9" y="56.8" transform="rotate(-90 155.9 56.8)">100k</text>
<text x="158.2" y="56" transform="rotate(-90 158.2 56)">R?</text>
<text x="206.2" y="55.5">A1</text>
<text x="206.2" y="58">A2</text>
<text x="214" y="54" transform="rotate(-90 214 54)">VCC</text>
<text x="215.8" y="58">S0</text>
<text x="64.1" y="65.3">100k</text>
<text x="64.9" y="63">R?</text>
<text x="145.4" y="65.3">100k</text>
<text x="146.2" y="63">R?</text>
<text x="206.2" y="63.1">A4</text>
<text x="206.2" y="60.6">A3</text>
<text x="206.2" y="65.7">A5</text>
<text x="215.8" y="60.6">S1</text>
<text x="215.8" y="63.1">S2</text>
<text x="206.2" y="68.2">A6</text>
<text x="206.2" y="70.7">A7</text>
<text x="216.8" y="68.2">E</text>
<text x="47.6" y="72">R?</text>
<text x="47.9" y="74.3">100k</text>
<text x="57.3" y="77.1">Q?</text>
<text x="74.6" y="74.6" transform="rotate(-90 74.6 74.6)">100k</text>
<text x="76.9" y="73.8" transform="rotate(-90 76.9 73.8)">R?</text>
<text x="128.9" y="72">R?</text>
<text x="129.2" y="74.3">100k</text>
<text x="138.6" y="77.1">Q?</text>
<text x="155.9" y="74.6" transform="rotate(-90 155.9 74.6)">100k</text>
<text x="158.2" y="73.8" transform="rotate(-90 158.2 73.8)">R?</text>
<text x="211.5" y="72.1" transform="rotate(-90 211.5 72.1)">VEE</text>
<text x="214" y="72.1" transform="rotate(-90 214 72.1)">GND</text>
<text x="257.6" y="76.5">LM324</text>
<text x="258.5" y="74.2">U?B</text>
<text x="57.3" y="79.4">Q_PMOS_DGS</text>
<text x="64.1" y="81.8">100k</text>
<text x="64.9" y="79.5">R?</text>
<text x="138.6" y="79.4">Q_PMOS_DGS</text>
<text x="145.4" y="81.8">100k</text>
<text x="146.2" y="79.5">R?</text>
<text x="204.5" y="83.5">U?</text>
<text x="212.1" y="80.4">+5V</text>
<text x="255.4" y="80.9">+</text>
<text x="42" y="89.7">Q_NMOS_DGS</text>
<text x="42.1" y="87.4">Q?</text>
<text x="56.5" y="88.5">R?</text>
<text x="123.3" y="89.7">Q_NMOS_DGS</text>
<text x="123.3" y="87.4">Q?</text>
<text x="137.7" y="88.5">R?</text>
<text x="201.5" y="86">74HC4051</text>
<text x="206.2" y="89.8">A0</text>
<text x="216.7" y="89.8">A</text>
<text x="260.9" y="89.4">100k</text>
<text x="261.7" y="87.1">R?</text>
<text x="56.6" y="90.9">1R</text>
<text x="74.6" y="91.1" transform="rotate(-90 74.6 91.1)">100k</text>
<text x="76.9" y="90.3" transform="rotate(-90 76.9 90.3)">R?</text>
<text x="137.9" y="90.9">1R</text>
<text x="155.9" y="91.1" transform="rotate(-90 155.9 91.1)">100k</text>
<text x="158.2" y="90.3" transform="rotate(-90 158.2 90.3)">R?</text>
<text x="206.2" y="92.3">A1</text>
<text x="206.2" y="94.9">A2</text>
<text x="214" y="90.9" transform="rotate(-90 214 90.9)">VCC</text>
<text x="215.8" y="94.9">S0</text>
<text x="64.1" y="99.6">100k</text>
<text x="64.9" y="97.3">R?</text>
<text x="145.4" y="99.6">100k</text>
<text x="146.2" y="97.3">R?</text>
<text x="206.2" y="99.9">A4</text>
<text x="206.2" y="97.4">A3</text>
<text x="215.8" y="97.4">S1</text>
<text x="215.8" y="99.9">S2</text>
<text x="257.6" y="101.9">LM324</text>
<text x="258.5" y="99.6">U?A</text>
<text x="47.6" y="106.3">R?</text>
<text x="128.9" y="106.3">R?</text>
<text x="206.2" y="105">A6</text>
<text x="206.2" y="107.6">A7</text>
<text x="206.2" y="102.5">A5</text>
<text x="216.8" y="105">E</text>
<text x="255.4" y="106.3">+</text>
<text x="47.9" y="108.6">100k</text>
<text x="57.3" y="113.7">Q_PMOS_DGS</text>
<text x="57.3" y="111.4">Q?</text>
<text x="64.9" y="113.8">R?</text>
<text x="74.6" y="108.9" transform="rotate(-90 74.6 108.9)">100k</text>
<text x="76.9" y="108.1" transform="rotate(-90 76.9 108.1)">R?</text>
<text x="129.2" y="108.6">100k</text>
<text x="138.6" y="113.7">Q_PMOS_DGS</text>
<text x="138.6" y="111.4">Q?</text>
<text x="146.2" y="113.8">R?</text>
<text x="155.9" y="108.9" transform="rotate(-90 155.9 108.9)">100k</text>
<text x="158.2" y="108.1" transform="rotate(-90 158.2 108.1)">R?</text>
<text x="211.5" y="109" transform="rotate(-90 211.5 109)">VEE</text>
<text x="214" y="109" transform="rotate(-90 214 109)">GND</text>
<text x="261.7" y="112.5">R?</text>
<text x="64.1" y="116.1">100k</text>
<text x="145.4" y="116.1">100k</text>
<text x="212.1" y="117.2">+5V</text>
<text x="260.9" y="114.8">100k</text>
<text x="42" y="124">Q_NMOS_DGS</text>
<text x="42.1" y="121.7">Q?</text>
<text x="56.5" y="122.8">R?</text>
<text x="56.6" y="125.1">1R</text>
<text x="74.6" y="125.4" transform="rotate(-90 74.6 125.4)">100k</text>
<text x="76.9" y="124.6" transform="rotate(-90 76.9 124.6)">R?</text>
<text x="123.3" y="124">Q_NMOS_DGS</text>
<text x="123.3" y="121.7">Q?</text>
<text x="137.7" y="122.8">R?</text>
<text x="137.9" y="125.1">1R</text>
<text x="155.9" y="125.4" transform="rotate(-90 155.9 125.4)">100k</text>
<text x="158.2" y="124.6" transform="rotate(-90 158.2 124.6)">R?</text>
<text x="201.5" y="122.9">74HC4051</text>
<text x="204.5" y="120.3">U?</text>
<text x="64.9" y="131.6">R?</text>
<text x="146.2" y="131.6">R?</text>
<text x="206.2" y="126.6">A0</text>
<text x="206.2" y="129.2">A1</text>
<text x="206.2" y="131.7">A2</text>
<text x="214" y="127.7" transform="rotate(-90 214 127.7)">VCC</text>
<text x="215.8" y="131.7">S0</text>
<text x="216.7" y="126.6">A</text>
<text x="64.1" y="133.9">100k</text>
<text x="145.4" y="133.9">100k</text>
<text x="206.2" y="136.8">A4</text>
<text x="206.2" y="134.2">A3</text>
<text x="215.8" y="134.2">S1</text>
<text x="215.8" y="136.8">S2</text>
<text x="47.6" y="140.6">R?</text>
<text x="47.9" y="142.9">100k</text>
<text x="74.6" y="143.2" transform="rotate(-90 74.6 143.2)">100k</text>
<text x="76.9" y="142.4" transform="rotate(-90 76.9 142.4)">R?</text>
<text x="128.9" y="140.6">R?</text>
<text x="129.2" y="142.9">100k</text>
<text x="206.2" y="141.9">A6</text>
<text x="206.2" y="139.3">A5</text>
<text x="216.8" y="141.9">E</text>
<text x="57.3" y="148">Q_PMOS_DGS</text>
<text x="57.3" y="145.7">Q?</text>
<text x="64.9" y="148.1">R?</text>
<text x="138.6" y="148">Q_PMOS_DGS</text>
<text x="138.6" y="145.7">Q?</text>
<text x="146.2" y="148.1">R?</text>
<text x="206.2" y="144.4">A7</text>
<text x="211.5" y="145.8" transform="rotate(-90 211.5 145.8)">VEE</text>
<text x="214" y="145.8" transform="rotate(-90 214 145.8)">GND</text>
<text x="42.1" y="156">Q?</text>
<text x="64.1" y="150.4">100k</text>
<text x="123.3" y="156">Q?</text>
<text x="145.4" y="150.4">100k</text>
<text x="42" y="158.3">Q_NMOS_DGS</text>
<text x="56.5" y="157.1">R?</text>
<text x="56.6" y="159.4">1R</text>
<text x="74.6" y="159.7" transform="rotate(-90 74.6 159.7)">100k</text>
<text x="76.9" y="158.9" transform="rotate(-90 76.9 158.9)">R?</text>
<text x="123.3" y="158.3">Q_NMOS_DGS</text>
<text x="137.7" y="157.1">R?</text>
<text x="137.9" y="159.4">1R</text>
<text x="64.9" y="165.9">R?</text>
<text x="146.2" y="165.9">R?</text>
<text x="64.1" y="168.2">100k</text>
<text x="145.4" y="168.2">100k</text>
<text x="74.6" y="177.5" transform="rotate(-90 74.6 177.5)">100k</text>
<text x="76.9" y="176.7" transform="rotate(-90 76.9 176.7)">R?</text>
</g>
<g font-size="1.8">
<text x="74.5" y="33">VoltageCell8</text>
<text x="155.8" y="33">VoltageCell4</text>
<text x="74.5" y="49.5">CurrentCell8</text>
<text x="155.8" y="49.5">CurrentCell4</text>
<text x="189.2" y="52.1">VoltageCell1</text>
<text x="222.1" y="52.1">CellPos</text>
<text x="189.2" y="57.1">VoltageCell3</text>
<text x="189.2" y="54.6">VoltageCell2</text>
<text x="189.2" y="59.7">VoltageCell4</text>
<text x="189.2" y="62.2">VoltageCell5</text>
<text x="189.2" y="64.8">VoltageCell6</text>
<text x="74.5" y="67.3">VoltageCell7</text>
<text x="155.8" y="67.3">VoltageCell3</text>
<text x="189.2" y="67.3">VoltageCell7</text>
<text x="189.2" y="69.8">VoltageCell8</text>
<text x="74.5" y="83.8">CurrentCell7</text>
<text x="155.8" y="83.8">CurrentCell3</text>
<text x="243.8" y="80">CellPos</text>
<text x="189.2" y="88.9">CurrentCell1</text>
<text x="222.3" y="88.9">CellCur</text>
<text x="243.8" y="85.1">CellNeg</text>
<text x="189.2" y="94">CurrentCell3</text>
<text x="189.2" y="91.4">CurrentCell2</text>
<text x="74.5" y="101.6">VoltageCell6</text>
<text x="155.8" y="101.6">VoltageCell2</text>
<text x="189.2" y="101.6">CurrentCell6</text>
<text x="189.2" y="99.1">CurrentCell5</text>
<text x="189.2" y="96.5">CurrentCell4</text>
<text x="189.2" y="104.1">CurrentCell7</text>
<text x="189.2" y="106.7">CurrentCell8</text>
<text x="243.8" y="105.4">CellCur</text>
<text x="243.8" y="110.5">CellNeg</text>
<text x="74.5" y="118.1">CurrentCell6</text>
<text x="155.8" y="118.1">CurrentCell2</text>
<text x="189.2" y="125.7">VoltageCell0</text>
<text x="222" y="125.7">CellNeg</text>
<text x="189.2" y="128.3">VoltageCell1</text>
<text x="189.2" y="130.8">VoltageCell2</text>
<text x="74.5" y="135.9">VoltageCell5</text>
<text x="155.8" y="135.9">VoltageCell1</text>
<text x="189.2" y="133.3">VoltageCell3</text>
<text x="189.2" y="135.9">VoltageCell4</text>
<text x="189.2" y="138.4">VoltageCell5</text>
<text x="189.2" y="141">VoltageCell6</text>
<text x="189.2" y="143.5">VoltageCell7</text>
<text x="74.5" y="152.4">CurrentCell5</text>
<text x="155.8" y="152.4">CurrentCell1</text>
<text x="74.5" y="170.2">VoltageCell4</text>
<text x="155.8" y="170.2">VoltageCell0</text>
</g>
<g font-size="1.8" fill="#848400">
<text x="20.1" y="54.2">BalDriver8</text>
<text x="101.4" y="54.2">BalDriver4</text>
<text x="223.8" y="58">Mux0</text>
<text x="223.8" y="60.6">Mux1</text>
<text x="223.8" y="63.1">Mux2</text>
<text x="223.8" y="68.2">MuxPosEN</text>
<text x="270.8" y="83.4">CellVoltage</text>
<text x="20.1" y="88.5">BalDriver7</text>
<text x="101.4" y="88.5">BalDriver3</text>
<text x="223.8" y="94.9">Mux0</text>
<text x="223.8" y="99.9">Mux2</text>
<text x="223.8" y="97.4">Mux1</text>
<text x="223.8" y="105">MuxCurEN</text>
<text x="270.8" y="108.8">CellCurrent</text>
<text x="20.1" y="122.8">BalDriver6</text>
<text x="101.4" y="122.8">BalDriver2</text>
<text x="223.8" y="131.7">Mux0</text>
<text x="223.8" y="136.8">Mux2</text>
<text x="223.8" y="134.2">Mux1</text>
<text x="223.8" y="141.9">MuxNegEN</text>
<text x="20.1" y="157.1">BalDriver5</text>
<text x="101.4" y="157.1">BalDriver1</text>
</g>
</svg>
